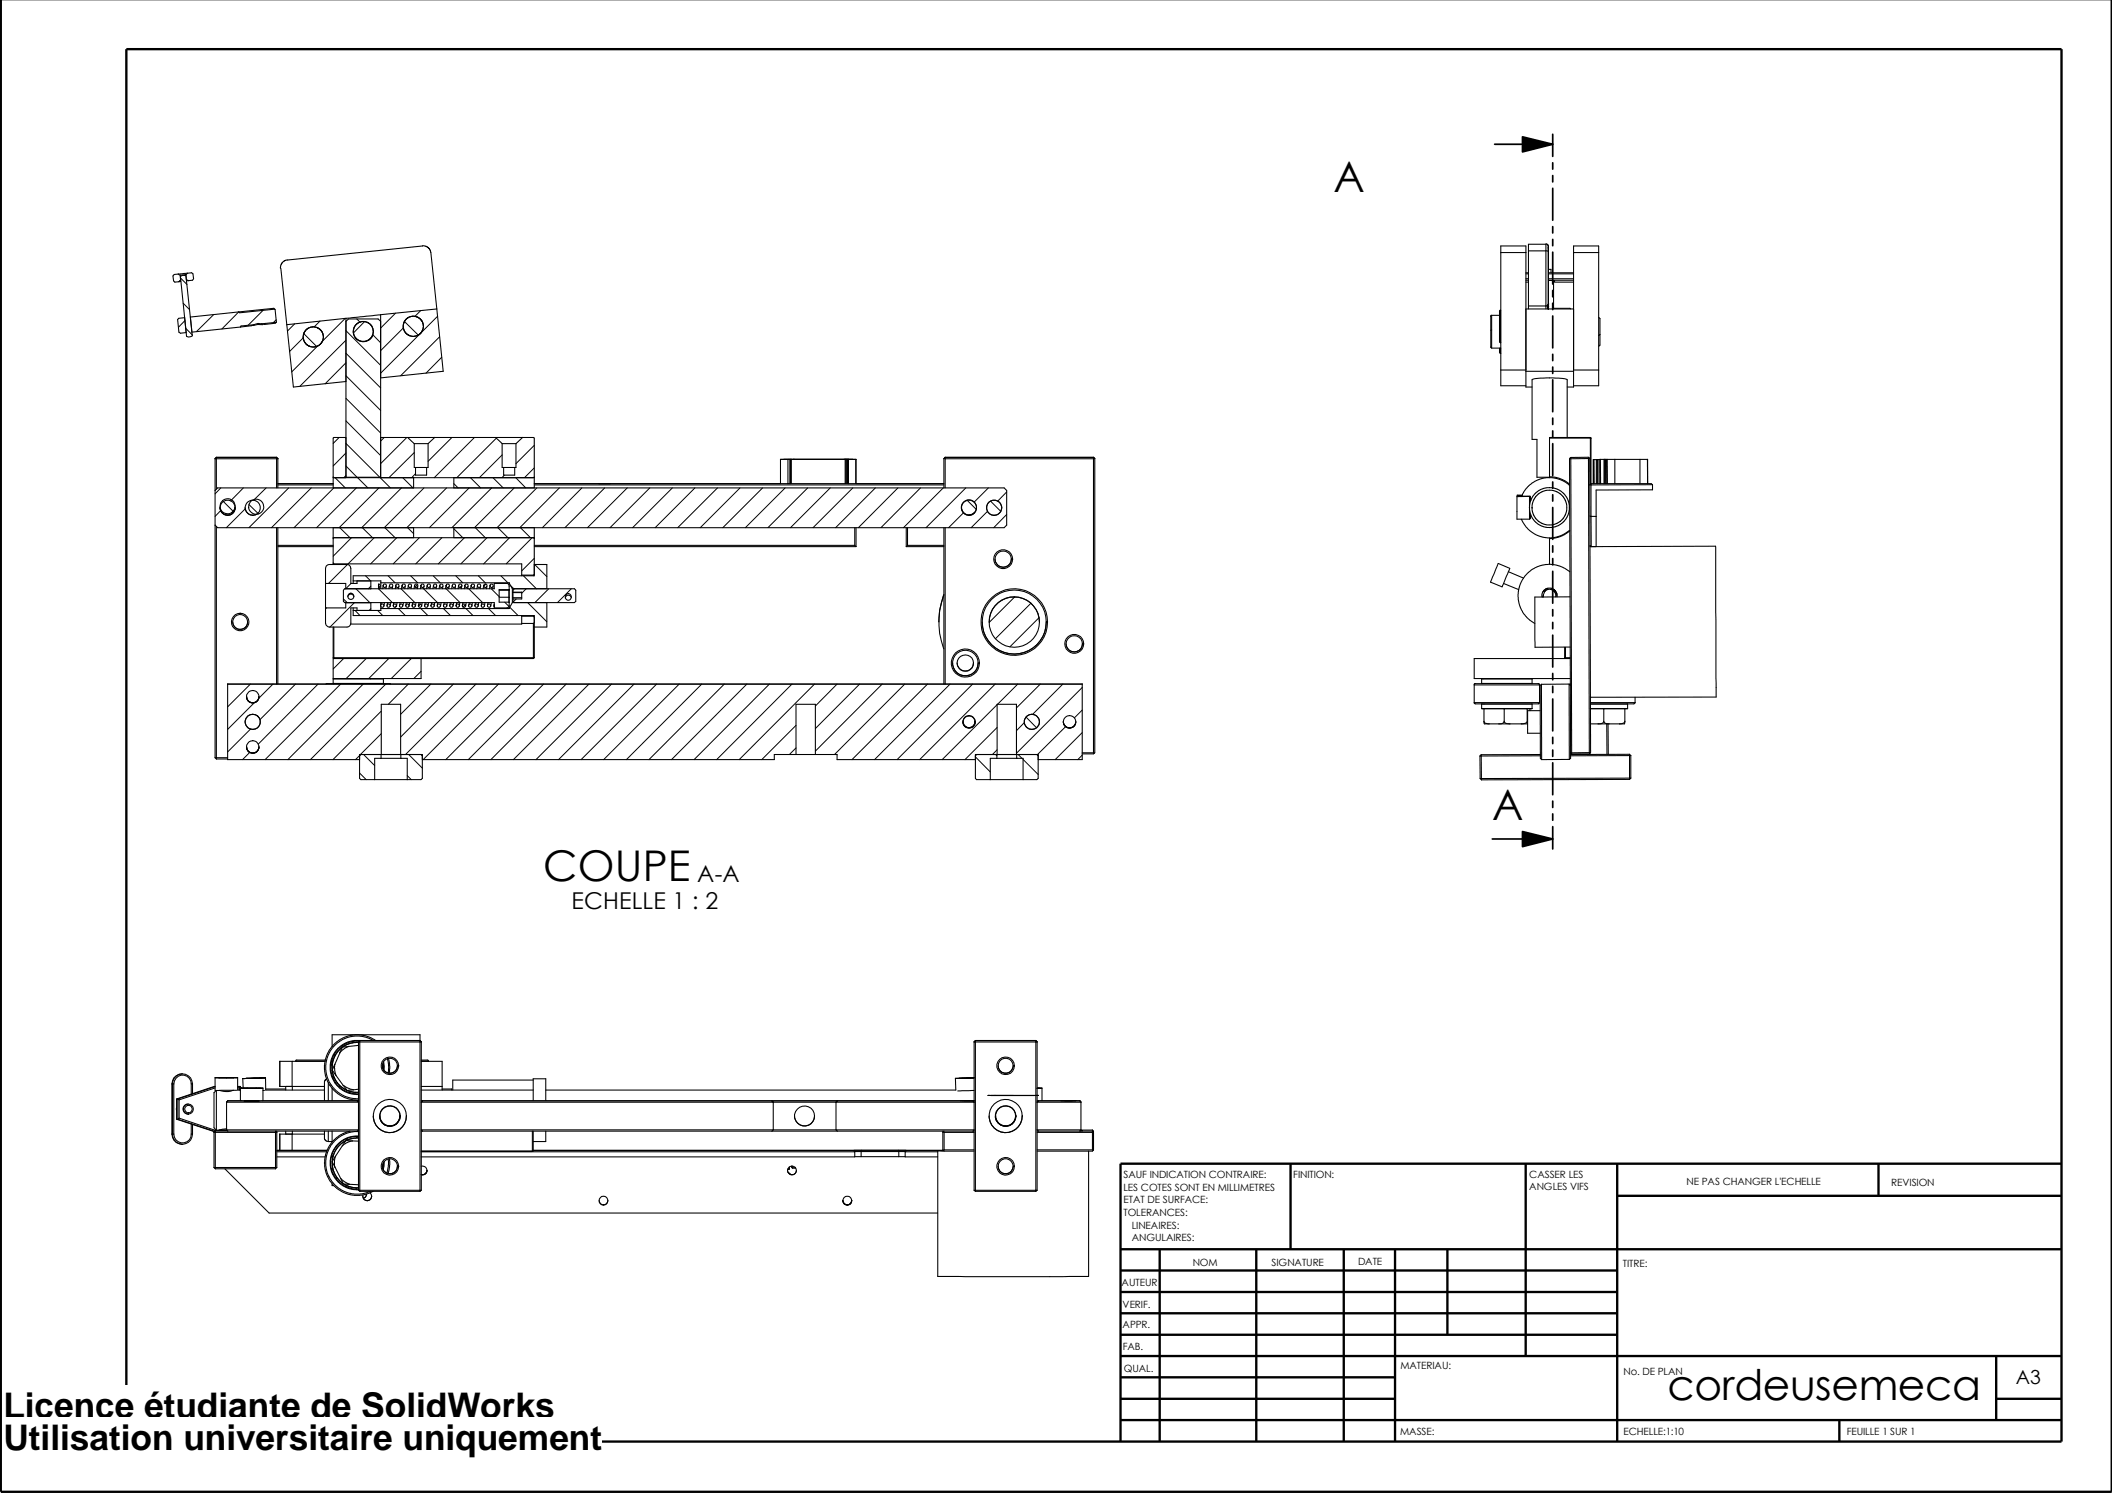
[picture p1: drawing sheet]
<svg xmlns="http://www.w3.org/2000/svg" width="420mm" height="297mm" viewBox="0 0 420 297" stroke-linecap="round" stroke-linejoin="round" font-family="sans-serif">
<g fill="none" stroke="#000" stroke-width=".47">
<path d="M.2 -.1v296.9h419.9v-296.9M25.1 9.8h385v277h-385zM256.7 231.5v17M303.5 231.5v38.3M321.7 237.9h88.4M321.7 231.5v55.3M373.7 231.5v6.4M410.1 231.5h-187.2v55.3M222.9 252.8h98.8M222.9 257h98.8M222.9 248.5h187.2M230.7 248.5v38.3"/>
<path d="M249.9 248.5v38.3M267.3 248.5v38.3M277.5 248.5v38.3M287.9 248.5v17.1M222.9 261.3h98.8M222.9 265.6h98.8M222.9 278.3h54.6M222.9 269.8h187.2M222.9 274h54.6M397.1 269.8v12.7M397.1 278.3h13M222.9 282.5h187.2"/>
<path d="M365.9 282.5v4.3"/>
</g>
<g fill="none" stroke="#000" stroke-width=".21">
<path d="M35.5 54.5l.3 .2M35.5 54.5l-.8 .1-.3 .3 .1 1 .3 .2 .8-.1M35.8 54.7l.1 1.1-.3 .2M35.9 55a1 1 0 0 1 1.1-.1l1.3 11.9a1.1 1.1 0 0 1-1.2 .1zM36 56h-.4M37 54.6l-1.2 .1M37 54.6l.1 1 .4 .2M37.3 54.4l-.3 .2M37.3 54.4l-1.8 .1M37.3 54.4l.8-.1 .3 .2 .1 1-.2 .3h-.8M37.5 55.8l-.4 .1M55.8 53.4v-.5l.3-.6 .9-.6 27.1-2.8 .6 .1 .7 .5 .3 .5 1.2 11.5"/>
<path d="M55.9 53.4l2.5 23.6 10.4-1.1M298.6 50.2v-1.3h5v28.1h1.2M298.6 50.2v26.6h5M298.6 50.2h5M303.6 55.8h.5M303.6 55.5h.5M303.6 54.5h.5M303.6 54.3h.5M303.6 56.1h.5M304.1 49.9v-1.3h3.4v1.3M304.1 49.9v11.6M304.1 49.9h3.4"/>
<path d="M307.5 48.5l.5 .3M307.5 49.9l.5 .1M307.5 49.9v11.6M308 50v-.7v.7M308 50v10.6M308 49.1v11.7v-.3M308 50h.1M308 49.1v-.2v.4M308 49.1h.1M308 55.8l1.3 .1-.2 .1M308 55.8h5M308 55.5h5"/>
<path d="M308 54.5h5M308 54.3h5M308 53.6h.6v.7M309.1 55.8v5.5M309.1 56.1h3.9M313 50.2v-1.3h5v27.9h-5M313 50.2v26.8h-1.2M313 50.2h5M35.5 63.3l1.2-.1 .3 3-1.1 .1-.3-.2-.3-2.5zM47.5 62.1l-9.6 1 .3 3 9.6-1M50.6 64.6l-2.6 .3-.2 .2M50.6 64.6l-.6 .2-2.2 .3"/>
<path d="M52 64.4l-.7-.1-.7 .3M52.3 64.6h-1l-1 .2M54.6 61.5l.3 2.6M54.6 61.5l-6.9 .7-.2-.1M54.6 61.5l-.1-.2-7 .8M54.9 64.1l-2.9 .3M54.9 64.1l-.1 .2-2.2 .3-.6-.2M60.4 67.2l.2 .9 .5 .5 .5 .3 .9 .1 .9-.3 .5-.4 .3-.5 .1-1-.3-.8-.4-.6-.5-.2-1-.2-.9 .3-.5 .5-.3 .8v.7M68.8 63.3l-11.7 1.3M68.8 63.3v31.7M68.8 63.9l.5-.4h5.9l.5 .4M70.3 66.2l.3 .9 .4 .5 .5 .3 1 .1 .9-.3 .5-.5 .3-.5 .1-.9-.3-.9-.5-.5-.5-.3-.9-.1-.9 .3-.5 .4-.4 .8v.7"/>
<path d="M75.7 62.6l-6.9 .7M75.7 62.6v32.4M80.3 65.1l.2 .9 .5 .5 .5 .3 .9 .1 .9-.3 .5-.4 .3-.5 .1-1-.3-.9-.4-.5-.5-.3-1-.1-.9 .3-.5 .5-.3 .8v.7M86.9 61.5l1.3 12.4-12.5 1.3M86.9 61.5l-11.2 1.1M296.6 62.9v6.2l.1 .1M296.7 62.7l-.2 .2M296.7 62.7v6.6h1.9M296.7 62.7h1.6M298.3 61.9v6.2l.2 .1M298.3 69.3v.9l.2 .1M298.5 61.7l-.1 .2"/>
<path d="M298.5 61.7v6.5M298.5 69.3v1M298.5 61.7h.1M298.5 68.2h.1M298.5 70.3h.1M298.6 73.6h5M303.6 73.9h9.4M303.6 61.5h9.4M308 60.6l-.4 .3h-3.5M308 60.6v.1M308 60.4v.3M308 60.5v.2"/>
<path d="M308 60.5v.4v-.3v.1M308 60.6v.3M308 60.7v.3zM308 60.7v.3M308 60.7v.5v-.2M308 60.8v.3zM308 60.9v.3zM308 61v.3M308 61.1v.3zM308 61v.5v-.3M308 61.2v.3M308 60.4h.1"/>
<path d="M308 60.5h.1M308 60.7h.1M308 61h.1M308 61.2h.1M308 61.4h.1M309.1 61.3l-.2 .2M309.1 61.3h3.2l.2 .2M313 73.6h5M318 63.1l.3 .3v5.3l-.3 .2M318.3 66.5l-.3 .3M42.8 97.6l.5-.5h156.5l.5 .5v6.9l-.5 .5h-156.5l-.5-.5M43 91l-.2 .2v59.5"/>
<path d="M43 91v6.3M43 91h12l.3 .3h-12.5zM43 91h12M55 91v6.1M55 91l.3 .2v5.9M55.3 96.2h11M55.3 96.5h11M66.3 95h40M66.3 94.9l.1 .1M68.7 87l.1 .2M68.8 95h6.9M68.8 87h-2.4l-.1 .2v9.9"/>
<path d="M75.7 87h30.4l.2 .2v9.9M75.9 87l-.2 .2M81.1 87l1.3 1.3M82.3 95v2.1M82.4 88.3v4.7h2.8v-4.7M82.4 88.3h2.8M82.7 93v1.5h2.2v-1.5M86.5 87l-1.3 1.3M90.3 95v2.1M98.6 87l1.3 1.3M99.9 88.3v4.7h2.7v-4.7M99.9 88.3h2.7"/>
<path d="M100.2 93v1.5h2.2v-1.5M104 87l-1.4 1.3M106.3 96.2h81.5M106.3 96.5h81.5M106.3 94.9l-.2 .1M121.4 96.2h-2.2h2.2M155.3 96.2v-4.8h15v4.8M155.9 91.4h1.7h-1.7M156.7 91.4v4.8M157.1 91.4v4.8M157.3 91.4v4.8M157.4 91.4v4.8"/>
<path d="M167.9 91.4h1.8h-1.8M168.1 91.4v4.8M168.3 91.4v4.8M168.4 91.4v4.8M168.6 91.4v4.8M168.8 91.4v4.8M170.3 91.4v4.8M187.9 91.1l.1 .2M188 91l-.2 .2v5.9M188 91.3h29.5M188 91h29.5M188 91l-.2 .3"/>
<path d="M188 91h.1M188 91.3v5.8M217.5 91h-29.5M217.5 91.3v58.5M217.5 91l.3 .3M217.7 91.1l-.2 .2M217.8 91.2v58.6l-.1 .1M301.8 98.8h2.5v4.5h-2.5zM301.9 98.7v.1M301.9 98.7h2.5M302.8 98.6h-.9v.1M302.8 98.5h-1v.3"/>
<path d="M304.3 99.5h.3M304.4 99.4v-.7l-.1 .8M304.6 99.4l-.2 .1M308.3 94.9h.9l1 .3 1.2 .5 .8 .7M308.3 87.2h8.2M311.8 87v-11.4a14.3 14.3 0 0 0-5.8-.3l-1.2 .3v11.8h1v7.6h2.5M312.2 96.6l-1.3-1-1.3-.4-.7-.2-2 .2-1.6 .6-1.1 .8-1.1 1.3-.4 .9M312.4 91.1l.1 .2M312.5 91.3l.2 58.5M316 91.2l-3.5 .1M316 91.2l.2 58.5M316.1 91.1l-.1 .1"/>
<path d="M316.3 96.5l.2-.3h12l.2 .2zM316.4 87l.1 .2M316.4 87v9.4M316.4 87h-8.1v8M316.5 87.2v15.5M317.1 91.4v4.8M317.6 91.4v4.8M317.7 91.4v4.8M317.9 91.4v4.8M318.3 96.2v-4.8h9.4l.1 4.8M318.3 91.4h-1.3v4.8M318.4 91.4v4.8"/>
<path d="M319.1 91.4v4.8M319.3 91.4v4.8M319.4 91.4v4.8M319.6 91.4v4.8M319.7 91.4l.1 4.8M321.3 91.4v4.8M326.3 91.4v4.8M328.7 96.4v1.1h-11.2v11.3h-.9M43 104.7v46.3M43.8 101a1.5 1.5 0 0 0 1.5 1.5 1.5 1.5 0 0 0 1.5-1.5 1.5 1.5 0 0 1-1.5 1.5 1.5 1.5 0 0 1-1.5-1.5zM46.8 101l-.2 .4-.5 .6M48.8 101a1.5 1.5 0 0 0 2.2 1.3"/>
<path d="M55 105v31.1M55.3 108.8h11M55.3 108.5h11M55.3 105v31.1M64.8 116.1h4v1M66.3 105v7.3M66.3 107h40M66.3 112l.1 .2M66.4 112.2h37.4v2.4M66.4 107l-.1 .1M66.4 112.2v.1M68.6 117.1h29.7v-1h2.6l.3 .1 .1 .4v4l-.5 .3h-2.5v-1h-29.7l-.3-.3v-2.2z"/>
<path d="M68.8 119.9v1h-4M69.2 118.7a.6 .6 0 0 1 .6-.5 .6 .6 0 0 1 .6 .5M70.3 115.6h5.5v1.5M71 115.6v.5h-1.2v-3.1a.73 .73 0 0 0-.8-.7h-3.5a.78 .78 0 0 0-.7 .8v11.2l.6 .5h3.6a.78 .78 0 0 0 .8-.8v-3.1h1.2v.6M73.8 115.6v1.5M73.8 119.9v1.6M75.3 116.9a.34 .34 0 0 0 .3-.4 .34 .34 0 0 0-.3-.3v.9M75.6 116.7l-.1 .4M75.8 116h25.5v.4M75.8 119.9v.4M75.8 119.9v.5M76.2 116.5l-.1 .6"/>
<path d="M76.5 119.9l-.1 .7M76.9 116.7l-.1 .4M77.1 119.9l-.1 .5M77.5 116.5l-.1 .6M77.8 119.9l-.2 .7M78.1 116.7l-.1 .4M78.3 119.9v.5M78.8 116.5l-.2 .6M79 119.9l-.1 .7M79.4 116.7l-.1 .4M79.6 119.9l-.1 .5M80 116.5l-.1 .6"/>
<path d="M80.3 119.9l-.2 .7M80.6 116.7l-.1 .4M80.8 119.9v.5M81.3 116.5l-.2 .6M81.5 119.9l-.1 .7M81.9 116.7l-.1 .4M82.1 119.9l-.1 .5M82.3 105v2M82.5 116.5l-.1 .6M82.8 119.9l-.2 .7M83.1 116.7l-.1 .4M83.3 119.9v.5"/>
<path d="M83.8 116.5l-.2 .6M84 119.9l-.1 .7M84.4 116.7l-.1 .4M84.6 119.9l-.1 .5M85 116.5l-.1 .6M85.2 119.9l-.1 .7M85.6 116.7l-.1 .4M85.8 119.9v.5M86.3 116.5l-.2 .6M86.5 119.9l-.2 .7M86.9 116.7l-.1 .4M87.1 119.9l-.1 .5"/>
<path d="M87.5 116.5l-.1 .6M87.7 119.9l-.1 .7M88.1 116.7l-.1 .4M88.3 119.9v.5M88.8 116.5l-.2 .6M89 119.9l-.2 .7M89.4 116.7l-.1 .4M89.6 119.9l-.1 .5M90 116.5l-.1 .6M90.2 119.9l-.1 .7M90.3 105v2M90.6 116.7l-.1 .4"/>
<path d="M90.8 119.9v.5M91.3 116.5l-.2 .6M91.5 119.9l-.2 .7M91.9 116.7l-.1 .4M92.1 119.9l-.1 .5M92.5 116.5l-.1 .6M92.7 119.9l-.1 .7M93.1 116.7l-.1 .4M93.3 119.9l-.1 .5M93.8 116.5l-.2 .6M94 119.9l-.2 .7M94.3 116.7v.4"/>
<path d="M94.6 119.9l-.1 .5M95 116.5l-.1 .6M95.2 119.9l-.1 .7M95.6 116.7l-.1 .4M95.8 119.9l-.1 .5M96.3 116.5l-.2 .6M96.5 119.9l-.2 .7M96.8 116.7v.4M97.1 119.9l-.1 .5M97.5 116.5l-.1 .6M97.7 119.9l-.1 .7M98.1 116.7l-.1 .4"/>
<path d="M99.3 118.8l2 .1M101.2 117.3h-1.9v2.5h1.9M101.2 119.8l.1 .1M101.2 117.3v2.5M101.3 117.3h-.1M101.3 117.3l-2 .1M101.3 116l.6 1.1M101.9 119.9l-.6 1.1M101.9 117.1h12.4l.2 .3v2.2l-.2 .3h-12.4M101.9 117.1v2.8M102.1 117.8h1.7v1.4h-1.7M102.1 118.9h1.7"/>
<path d="M102.1 117.9h1.7M102.3 117.1l-.2 .3v2.2l.2 .3M103.8 114.4h2.3M106.1 107l.2 .1M106.1 114.4v.2M106.3 108.8h64M106.3 112.3h2.5v4.8M106.3 105v9.6h-36v1.5M106.3 114.3l-.2 .1M106.3 108.5h63.7M108.8 119.9v4.9h-2.5M112.5 118.9a.61 .61 0 0 1 .6-.5 .61 .61 0 0 1 .6 .5"/>
<path d="M170 105v3.5M170 108.5l.3 .3M170.3 105v3.8M180.3 108.8h7.5M180.3 105v3.8M180.5 108.5h7.3M180.5 105v3.5M180.5 108.5l-.2 .3M187.8 118.4a15.1 15.1 0 0 0 0 10.7M187.8 118.3a14.6 14.6 0 0 0-1 5.4M187.8 105v31.1M188 105v31.1"/>
<path d="M191.3 101.3a1.44 1.44 0 0 0 1 1.1 1.44 1.44 0 0 0 1.5-.3M193.9 102l-1 .4M197.9 111.3a1.63 1.63 0 0 0 1.7 1.6 1.63 1.63 0 0 0 1.6-1.6M298.1 112.1l2.2 1-1.5 3.7-2.3-1zM299.1 116.1l3 1.2M300.1 113.7l3 1.3M302.7 103.3l.9 1.6 .7 .7 1.1 .7 1.5 .6 .9 .1 1.7-.1 1.3-.4 1.5-1M304.3 101l.1 1.2 .8 1.3 .7 .7 .8 .5 1.5 .3 1.2-.2 1.4-.7 .7-.8 .4-.8 .3-1.5-.1-1.2-.8-1.4-.7-.7-.9-.4-1.4-.3-1.8 .4-1.3 1-.7 1.1-.2 1.5M304.3 103.2h.1M304.3 102.5h.3M304.4 102.5v.7v-.7M307 118.4l-.1 .4"/>
<path d="M307 118.4v.4M307.2 117.7l.7-.4h.9l.6 .6 .1 .8M307.5 117.2l-.5 1.2M307.5 117.2l.4-.2 .8 .1 .7 .5 .3 .6M307.5 117.2l-.6 .7-.1 .9M308.3 107v5.3M309.5 118.7l.2-.5v.5M309.5 118.7h.1M312.3 113.7l-1-.6-1.2-.5-1.1-.3h-1.5l-1.3 .3-1.2 .6-1.6 1.4-.8 1.3-.5 1.3-.1 1.5 .2 1.3 .3 1 .6 1.1 1.2 1.3 1 .6M312.3 105.7l-1.1 .7-1.2 .5-1.7 .2M312.3 118.7l-7 .1v8.5l.1 1.5 7-.1M316.3 102.7h.2"/>
<path d="M316.3 108.8l25-.1 .1 27.2v2.8h-25M316.3 108.5l.3 .3M316.4 108.6v.2M316.5 108.7v.1M316.5 102.7h1M316.5 102.7l.1 6.1M46.3 123.7a1.48 1.48 0 0 0 1.5 1.5 1.48 1.48 0 0 0 1.5-1.5M49.1 138.6a1.23 1.23 0 0 0 1.2 1.2 1.23 1.23 0 0 0 1.2-1.2M64.8 136.1h12.9M66.3 135.1h10M66.3 136h10M66.3 130.9h40"/>
<path d="M66.3 124.8v6.1M66.3 135.1v.9M66.3 136h.1M66.3 135v.1M66.4 124.8v6.2l-.1-.1M70.3 120.9v1.6h36v8.4M75.8 120.7v.8h-5.5M75.8 121.1h25.5M76.2 135l.1 .1M76.3 135.1v.9M76.3 136h-.1M83.8 131v4h-17.5v-4h39.8"/>
<path d="M98.3 120.3v.4M101.3 120.6v.5M103.8 122.5v1.7h-34M103.8 122.6h2.3M103.8 124h2.3M106.1 122.6l.2 .2M106.1 122.5v.1M106.1 124v7M106.3 123.9l-.2 .1M106.3 130.9l-.2 .1M189.5 131.9a2.54 2.54 0 0 0 2.6 2.6 2.54 2.54 0 0 0 2.5-2.6M190.4 131.9a1.63 1.63 0 0 0 1.6 1.6 1.63 1.63 0 0 0 1.7-1.6"/>
<path d="M195.4 123.7a6.4 6.4 0 0 0 6.4 6.4 6.4 6.4 0 0 0 6.3-6.4M196.8 123.8a5 5 0 0 1 5-5.1 5 5 0 0 1 5 5.1M212.1 128.1a1.63 1.63 0 0 0 1.6 1.6 1.63 1.63 0 0 0 1.6-1.6M215.3 136.1v15h-8.8M215.3 136.1h-170v15h26.2M293.3 136.3l.1-.3h12.7l.2 .3M293.3 139.8l.2 .2h12.5l.3-.2M293.3 136.3v3.5M293.3 136.3h13M293.3 139.8h13M294.8 135.1v.9M294.8 136h.1"/>
<path d="M294.8 135.1h10M294.8 136h10M294.8 135v.1M304.7 135l.1 .1M304.8 135.1v.9M304.8 136h-.1M306.3 136.3v3.5M306.7 136.1v15M306.7 136.1l-.3 .3v14.5l.3 .2M311.3 130.9h1.1M311.3 128.8v2.1M311.4 128.8v2.2l-.1-.1"/>
<path d="M312.2 136.1v15M312.2 136.1l.2 .3M312.2 136.1h-5.5M312.3 136.3h.1M312.4 136.1l-.1 .1M312.4 131h-19.1v4h19.1M316.4 139.8h8.9M325.3 139.8l-.3 .2h-8.6M325.3 138.7v1.1M42.8 150.7h2.5M42.8 150.7l.2 .3M43 151h2.3"/>
<path d="M49.1 148.6a1.23 1.23 0 0 0 1.2 1.2 1.23 1.23 0 0 0 1.2-1.2M71.5 150.1h12.5v4.8l-.2 .2h-12l-.3-.2zM71.8 150.1l-.3 .3M74.5 155.1v-4.2h6.5v4.2M75.8 150.1v.8M75.8 150.1v-10h3.9v10.8M83.8 150.1l.2 .3-.2-.3M84 151.1h70v-1h12.5v1h27.5M158.4 150.1v-10h3.8v10M191.5 143.6a1.23 1.23 0 0 0 1.3 1.2 1.23 1.23 0 0 0 1.2-1.2M191.6 143.6a1.19 1.19 0 0 0 1.2 1.2 1.19 1.19 0 0 0 1.2-1.2M194 150.1h12.5v4.8l-.2 .2h-12l-.3-.2z"/>
<path d="M194.2 150.1l-.2 .3 .3-.3M197 155.1v-4.2h6.5v4.2M202.2 150.1v-10h-3.8l-.1 10.8M202.3 150.1v.8M206.3 150.1l.2 .3M211.5 143.6a1.25 1.25 0 0 0 1.3 1.2 1.25 1.25 0 0 0 1.2-1.2 1.25 1.25 0 0 1-1.2 1.2 1.25 1.25 0 0 1-1.3-1.2zM211.6 144.1a1.26 1.26 0 0 0 1.2 .7 1.26 1.26 0 0 0 1.1-.7M215.3 149.8h2.2M217.5 149.8l.2 .1M217.7 149.9l-.2 .1h-2.2M294.4 150.4h.3M294.4 150.4l.1 4.5"/>
<path d="M294.5 154.9l.2 .3M294.7 150.2v.2M294.7 150.4v4.8M294.7 150.2l-.3 .2M294.8 140.1v.9M294.8 141h10M294.8 140.1h10M294.8 140v.1M295.2 143.5l.1 .3 .9 .2M295.2 143.5l.1 .5h8.6M295.2 141v2.5M299.2 143.5v.3l-.4 .2h-.6"/>
<path d="M299.2 143.5v.1a1.06 1.06 0 0 0 1.2 .4M299.2 141v2.5M303.8 141v2.5l-.2 .3-1 .2M304.4 141v.4M304.7 140l.1 .1M304.8 140.1v.9M306.4 141.4h-2.5v4.5h2.5M306.4 150.1l-11.7 .1M306.4 150.4h-11.7M312.2 151.1h-5.5M312.5 149.8l-.3-58.5 .3-.3h3.5l.3 .2 .1 58.5-.2 .3h-3.5M312.5 149.8l.2 .2"/>
<path d="M312.5 149.8v1.1l-.3 .2M312.7 150v.1M312.7 149.8l-.2 .1M316.2 149.7l-3.5 .1M316.2 149.7l.1 .2M316.4 140.1h7.4M316.4 141h7.4M319.1 143.5l-.3 .3-.9 .2M319.1 143.5l.2 .3 .8 .2M319.1 141v2.5M319.6 144l.1 6.1M319.9 144v6.1"/>
<path d="M323.2 143.5l-.1 .3-.9 .2M323.2 143.5v.5h-6.8M323.2 141v2.5M323.7 140l.1 .1M323.8 140.1v.9M323.8 141h-7.4M324.2 150.1v5M324.2 150.1h-11.7M324.2 150.1l.2 .2M324.2 155.1l-29.5 .1M324.4 154.8l-29.9 .1M324.4 154.8l-.2 .3"/>
<path d="M324.4 150.3l-11.9 .1M324.4 150.3v4.5M34.2 215.6h.4M34.2 215.6v10M34.6 215.6a1.74 1.74 0 0 1 1.7-1.7 1.74 1.74 0 0 1 1.7 1.7M34.6 215.6v10M35.1 218.7v4M35.1 218.7h.3M35.4 218.7v4M35.4 218.7l.2 .1M35.6 218.8v3.7M36.3 213.7a2.03 2.03 0 0 0-2.1 1.9"/>
<path d="M37.5 219.7a1 1 0 0 0-1.1 1 1 1 0 0 0 1.1 1M38 215.6h.3M38 215.6v2.1M38.3 215.6a1.99 1.99 0 0 0-2-1.9 1.99 1.99 0 0 0-2 1.9v10a1.99 1.99 0 0 0 2 2.1 1.99 1.99 0 0 0 2-2.1M38.3 215.6v2M42.6 217.4l.4-.4v7.9l-.4-.5zM42.8 214.4v2.5h4.3M42.8 216.2l-7.7 2.5M42.8 216.2l-7.4 2.5M42.8 216.5l-7.2 2.3M43.5 214.4h3.1M43.7 216.9a3.8 3.8 0 0 0 2.8 0"/>
<path d="M45.3 219h7M45.3 219l-.2 .3h26.2l-.2-.3M45.3 219h26M45.3 219l-.2 .2v5.6M45.3 219h.1M47.3 214.4h-4.5h4.5M47.3 214.4v2.5h.5M47.3 216.2h.5M47.3 216.4h.3M47.6 216.7h.2M47.6 216.4v.5M47.8 216.5h4.5z"/>
<path d="M47.8 216.2v2.8M47.8 216.2l-.2 .2M48.3 214.6l4.5-.1zM48.3 214.6l.1 1.9M48.3 216.5h3.5M48.6 219h3h-3M50.5 214.5h.1M52.1 214.5h-3M52.3 216.5v2.5M52.3 219h19M52.3 217h.3M52.8 214.5l.1 2.4h11.6"/>
<path d="M52.9 216.7h3.9M56.8 216.2v.7M58.1 211.2v5M58.2 216.2v.7M64.7 211.1l-5.8 .1M64.7 211.2h-9v5h8.8M64.7 210.9h-5.8l-.1 .2M65 214.7l-.5 .4v3.9M65.3 215.4v3.6M65.7 216l.9 1.1 1.5 1 1.4 .6 1.8 .2M65.9 215.9l1 1.1 1.1 .8 1.8 .7 1.5 .1M66.1 210.8v1l-.3 .2"/>
<path d="M66.1 211.7l-.2 .1M66.1 208.2v-2.3h17.5v31.1M66.1 216.5v2.5M66.2 213.1l.2 1 .6 1.1 .8 1 1 .6M66.2 214.3l.3 .1M66.5 209.8l.1 .2M66.6 215.4l1 1.1 .9 .6 1.2 .5 1.6 .2M66.6 211.8v1.2l.2 .9M66.6 211.8l-.5 1.1 2.2 3M66.7 215.3l1.2 1.3 .9 .5 1.1 .4 1.4 .1M67.6 215.9l-.1 .3M68 208.5l-.7 .7-.7 1-.4 1.1-.1 1.3"/>
<path d="M68.1 208l.3 .2M68.3 215.9l.7 1.1 1.3-.2M68.3 215.9l.9 .6 1.1 .3M69.3 217l1.1 .3h.9M69.4 208.2l-1.3 .1-1.5 3.5M69.4 208.2l-.8 .3-1 1M69.8 217.2l-.3 .2M70.3 207.2l-.2 .3M71.3 207.4l-1.4 .1-1.6 .7M71.3 207.4l-1.7 .2-1.8 .9-.8 .9-.5 .8-.3 1-.2 .9 .2 1.4 .3 1.1 .7 1 .6 .6 .7 .5 1.1 .5 1.7 .2M71.3 208l-1.9 .2M71.3 216.7l-1 .1"/>
<path d="M71.3 207.3l.3-.2h12l.2 .2zM71.4 207.1l-1.4 .1-1.4 .5-1.4 1.1-.8 1.1-.5 1.4-.1 1.6 .4 1.6 .5 .8M71.6 207l-1.6 .1-1.7 .6-1.1 .9-.9 1.2-.6 1.7v1.4l.3 1.4 .6 1.1M71.6 207v30M71.6 207h12l.2 .3v29.5M71.6 207l-.3 .3v29.5M74.2 207l-.7-.4-1.1-.4h-2.3l-2 .6-1.7 1.4-1.1 1.7-.5 2 .2 2 .3 1 .6 1M74.7 207l-.9-.5-1.2-.5-2-.1-2 .4-.9 .5-1 .7-1.3 1.5-.5 1.1-.3 1.4-.1 1.3 .2 1.1 .4 1.2 .6 .9M76.1 212a1.5 1.5 0 0 0 1.5 1.5 1.5 1.5 0 0 0 1.5-1.5M76.2 212.7l.1 .1M76.2 211.4l.1 1.4M76.3 211.2l.1 1.8"/>
<path d="M77.1 210.6l.2 1.6-.1 1.3M77.3 210.6l.2 1.5-.1 1.4M83.8 210.9h1.3l.1 .2M83.8 219h110h-2.7M83.8 216.9h22.3M83.8 211.1h1.4M83.8 216.2h4.2M83.8 211.2h4.2v5.7M83.8 219h110M84.1 219l-.3 .3h110l-.2-.3M85.2 211.1v.1M88 216.7h1.9v.2"/>
<path d="M106.1 219v-4.4h2.5v4.4M106.1 214.9h-16v2M153.6 219l.2 .3v5.5l-.2 .2M166.6 219l-.3 .3v5.5l.3 .2M190.1 214.5v2.4h-81.5M190.8 214.5h.1M192.4 214.5h-1.6M193.8 217h-3.3M193.8 214.5h-3.7l3.7-.1-3 .1M194 207h12.1M194 207v30M194 207l-.2 .3v29.5"/>
<path d="M198.6 212a1.5 1.5 0 0 0 1.5 1.5 1.5 1.5 0 0 0 1.5-1.5M206.1 207l.2 .3h-12.5l.2-.2h12.1M206.1 207v30M206.3 207.3v29.5M206.7 216.5h-.4h1h-1M207.3 219h-1h8.5M207.3 216.5v2.5M207.3 219h7.5M211.1 219h3zM214.8 219l.2 .3h-8.7l.3-.3M215 219.2v5.6M34.2 225.6a2.03 2.03 0 0 0 2.1 2.1"/>
<path d="M34.2 225.6h.4M34.6 225.6a1.74 1.74 0 0 0 1.7 1.8 1.74 1.74 0 0 0 1.7-1.8M35.1 220.3v.7M35.1 222.7l7.5 2.4M35.1 222.7h.3M35.4 222.7l7.2 2.3M35.6 222.5l-.2 .2M35.6 222.5l7.2 2.4M38 225.6h.3M38 223.6v2M38.3 223.7v1.9M42.6 232.3h12.5"/>
<path d="M42.6 232.3l.2 .2M42.8 224.8l2.4 .1M42.8 224.8l-.2 .3v7.2M42.8 224.8v7.7M42.8 232.5h12M44.7 232.5l8.8 8.8h133.1M45.1 224.6l-1.6 .3M45.1 224.8h26.2l-.2 .2M45.1 224.8l.2 .2M55 225l.1 7.3M55.1 229.2h9.9M55.1 228.9h10"/>
<path d="M55.1 230.2h9.6M55.1 232.3l-.3 .2M56.8 225v.6M58.1 225.6v3.3M58.2 225v.6M64.5 225l.1 1.7 .3 .3 .4 .1M64.5 225.6h-8.8v3.3M65.2 234.1l.5 .9 1 1.2 1.5 1 1.1 .4 1.2 .2h1.5l1.1-.3 1.1-.5M65.3 227.1h.8M65.3 225v2.1M65.4 234l.8 1.2 .6 .8 1.1 .8 1.2 .5 1 .2 1.5 .1 2.1-.6M65.9 232.5l.3 .1"/>
<path d="M66.1 235.5v.4h.3M66.1 225v2.2M66.1 229.8v.3M66.1 232.5v.5M66.1 231.3v.7l.4 1.5 .8 1.2 .8 .7M66.2 233.6l.4 .8 .7 .8 1 .8 1.2 .5 1.8 .2M66.2 230l-.3 .2M66.3 233.6l.7 1.1 1.2 1.1 1.5 .6 1.6 .2M66.7 232.2l1.1 2.2M66.7 230l-.2 .8 .1 1.4M66.7 230l-.6 1.1 .6 1.1M67 234.3l-.1 .3"/>
<path d="M67 228l.1 .3M67.8 234.4l.5 1.1 3 .2M67.8 234.4l.7 .7 1 .5M68.1 228l-1.4 2M68.6 235.7l1.4 .5 1.3 .1M68.7 227l-.9 .5-.8 1-.6 1.2-.3 1.1M68.9 226.6l.2 .2M69 235.9l-.3 .2M69.6 225l-1.3 .5-1.4 .9-1.1 1.2-.7 1.2-.4 1.3-.2 1.4 .2 1.2 .5 1.4M70.1 227l-.7 .2-1.3 .8M70.1 227l-1.3-.1-.7 1.1M70.1 227h1.2"/>
<path d="M70.8 236.3l.2 .3M71.1 226.1l-.2 .3M71.3 226l-1.5 .1-1.5 .6-.8 .7-.9 1-.5 .9-.4 1.5 .1 1.6 .4 1.2M71.3 225.1l-1.8 .2-1.6 .6-1 .8-1.1 1.3-.7 1.3-.3 1.5 .1 1.7 .5 1.5M71.3 226.4h-1l-1.2 .4-.8 .4-.8 .7-1 1.5-.3 1.1-.1 1.1 .4 1.7 .4 .8 .8 .9 .7 .6 1 .5 1.9 .2M71.3 226.1h-1l-1.6 .6-1 .6-1.2 1.3-.5 1.3-.2 1.1v1.2l.5 1.4M71.3 226.4l-1.2 .1-1.1 .4M71.3 236.8h12.5M71.3 236.8l.3 .2M71.3 225h-28.5l-.2 .3h12.5l-.3-.3v7.5M71.6 237h12M72.2 238a.89 .89 0 0 0 .9 .9 .89 .89 0 0 0 .8-.9"/>
<path d="M72.9 237.6a.84 .84 0 0 1-.6 .8l.4-.2 .2-.6M73.6 237.4a.86 .86 0 0 1-.3 1.4 .86 .86 0 0 1-1.1-1M74.2 222a3.3 3.3 0 0 0 3.3 3.3 3.3 3.3 0 0 0 3.3-3.3M75.5 222a2.05 2.05 0 0 0 2.1 2.1 2.05 2.05 0 0 0 2-2.1M75.6 222a2.01 2.01 0 0 0 2 2 2.01 2.01 0 0 0 2-2M76.1 232a1.5 1.5 0 0 0 1.5 1.5 1.5 1.5 0 0 0 1.5-1.5M76.3 231.2l-.1 1.4M76.4 231.1l-.2 1.6M77.2 230.6v1.6l-.2 1.2M77.5 230.5v1.7l-.3 1.3M83.8 233.7a.91 .91 0 0 0 1.2-.8 .87 .87 0 0 1-1.2 .8zM83.8 232a.87 .87 0 0 1 1.2 .9 .87 .87 0 0 1-1.2 .8"/>
<path d="M83.8 229h22.3M83.8 229.1l102.8 .1M83.8 236.8l-.2 .2M83.8 225h110M84.1 225l-.3-.2h110l-.2 .2M105.9 225v4.1l.2-.1M106.1 225v4M106.1 228.9h63.8M106.1 228.9h81.6M108.6 225v2.1h-2.5M119.2 238.8a.87 .87 0 0 0 .9 .9 .87 .87 0 0 0 .8-.9M156.7 232.9a.89 .89 0 0 0 .9 .8 .89 .89 0 0 0 .8-.8"/>
<path d="M156.7 232.6h.3M156.8 233.3l.5 .4M157 232.2v.4h-.1l.1-.1M157.6 232l.1 .4M157.6 232.2l.1 .2M157.7 232.4h.6M158.1 222a1.99 1.99 0 0 0 2 2 1.99 1.99 0 0 0 1.9-2M167.7 238.8a.89 .89 0 0 0 .9 .9 .89 .89 0 0 0 .8-.9M170 230.1h10.1M171.3 230.1v-1.2h-1.4l.1 1.3h-86.2M180.3 228.9h-1.5v1.2M180.3 228.9l-.2 .3v1h6.5"/>
<path d="M186.6 228.9v25.1h5.5h24.5v-25M187.6 225v3.8l.2 .2h6M187.7 228.9h-1.1l1.1 .1M187.7 225.2l.1 .1M187.8 228.8l-.1 .1h-7.4M187.8 225.3h6M187.8 225l-.2 .3M187.8 225.3v3.5M187.8 228.8h6M193.8 236.8h12.5M193.8 236.8l.2 .2M194 237h12.1"/>
<path d="M196.8 222a3.3 3.3 0 0 0 3.3 3.3 3.3 3.3 0 0 0 3.3-3.3M198.6 232a1.5 1.5 0 0 0 1.5 1.5 1.5 1.5 0 0 0 1.5-1.5M202 222a2.01 2.01 0 0 1-1.9 2 2.01 2.01 0 0 1-2.1-2 2.05 2.05 0 0 0 2.1 2.1 2.05 2.05 0 0 0 2-2.1M206.3 236.8l-.2 .2M206.3 225.3h11M206.3 225h11M206.3 228.8h11M214.9 225h.5M215 224.8h2.3M215 224.8h-8.7l.3 .2M215 224.8l-.2 .2M217.3 225l.2 .2"/>
<path d="M217.3 224.8l.2 .3v3.8M217.3 228.8l.2 .1M217.3 224.8v.2M217.3 225.3v3.5M217.5 225.2l-.2 .1M217.5 225.2v.1M217.5 228.9l-.2 .1h-11"/>
<circle cx="72.3" cy="65.9" r="1.98"/>
<circle cx="45.3" cy="101" r="1.49"/>
<circle cx="45.3" cy="100.7" r="1.51"/>
<circle cx="50.3" cy="101" r="1.51"/>
<circle cx="51" cy="100.8" r="1.5"/>
<circle cx="69.8" cy="118.6" r=".6"/>
<circle cx="76.6" cy="116.5" r=".33"/>
<circle cx="77.8" cy="116.5" r=".33"/>
<circle cx="79.1" cy="116.5" r=".35"/>
<circle cx="80.3" cy="116.5" r=".33"/>
<circle cx="81.6" cy="116.5" r=".35"/>
<circle cx="82.8" cy="116.5" r=".33"/>
<circle cx="84.1" cy="116.5" r=".34"/>
<circle cx="85.3" cy="116.5" r=".33"/>
<circle cx="86.6" cy="116.5" r=".34"/>
<circle cx="87.8" cy="116.5" r=".33"/>
<circle cx="89.1" cy="116.5" r=".34"/>
<circle cx="90.3" cy="116.5" r=".33"/>
<circle cx="91.6" cy="116.5" r=".34"/>
<circle cx="92.8" cy="116.5" r=".33"/>
<circle cx="94.1" cy="116.5" r=".34"/>
<circle cx="95.3" cy="116.5" r=".33"/>
<circle cx="96.6" cy="116.5" r=".33"/>
<circle cx="97.8" cy="116.5" r=".33"/>
<circle cx="113" cy="118.7" r=".63"/>
<circle cx="192.7" cy="100.9" r="1.5"/>
<circle cx="192.8" cy="101" r="1.51"/>
<circle cx="197.8" cy="101" r="1.51"/>
<circle cx="199.6" cy="111.2" r="1.63"/>
<circle cx="199.6" cy="111.2" r="1.88"/>
<circle cx="308.3" cy="101" r="3.5"/>
<circle cx="47.8" cy="123.7" r="1.74"/>
<circle cx="47.8" cy="123.8" r="1.49"/>
<circle cx="50.3" cy="138.6" r="1.23"/>
<circle cx="76" cy="120.5" r=".33"/>
<circle cx="77.3" cy="120.5" r=".32"/>
<circle cx="78.6" cy="120.5" r=".34"/>
<circle cx="79.8" cy="120.5" r=".32"/>
<circle cx="81.1" cy="120.5" r=".34"/>
<circle cx="82.3" cy="120.5" r=".33"/>
<circle cx="83.5" cy="120.5" r=".33"/>
<circle cx="84.8" cy="120.5" r=".33"/>
<circle cx="86" cy="120.5" r=".33"/>
<circle cx="87.3" cy="120.5" r=".33"/>
<circle cx="88.5" cy="120.5" r=".33"/>
<circle cx="89.8" cy="120.5" r=".33"/>
<circle cx="91" cy="120.5" r=".33"/>
<circle cx="92.3" cy="120.5" r=".33"/>
<circle cx="93.5" cy="120.5" r=".33"/>
<circle cx="94.8" cy="120.5" r=".33"/>
<circle cx="96.1" cy="120.5" r=".32"/>
<circle cx="97.3" cy="120.5" r=".33"/>
<circle cx="192" cy="131.9" r="1.63"/>
<circle cx="192" cy="131.9" r="2.56"/>
<circle cx="192.1" cy="131.9" r="2.79"/>
<circle cx="201.8" cy="123.7" r="6.4"/>
<circle cx="201.8" cy="123.8" r="5"/>
<circle cx="201.8" cy="123.8" r="6.6"/>
<circle cx="213.7" cy="128.1" r="1.63"/>
<circle cx="213.7" cy="128.1" r="1.88"/>
<circle cx="50.3" cy="143.6" r="1.49"/>
<circle cx="50.3" cy="143.6" r="1.51"/>
<circle cx="50.3" cy="148.6" r="1.23"/>
<circle cx="192.8" cy="143.6" r="1.23"/>
<circle cx="192.8" cy="143.6" r="1.17"/>
<circle cx="205.3" cy="143.6" r="1.49"/>
<circle cx="205.3" cy="143.6" r="1.51"/>
<circle cx="212.8" cy="143.6" r="1.24"/>
<circle cx="77.6" cy="212" r="1.51"/>
<circle cx="77.6" cy="212" r="1.75"/>
<circle cx="200" cy="212.1" r="1.74"/>
<circle cx="200.1" cy="212" r="1.52"/>
<circle cx="37.5" cy="220.7" r=".99"/>
<circle cx="37.5" cy="220.7" r=".74"/>
<circle cx="77.5" cy="222.1" r="3.3"/>
<circle cx="77.6" cy="222" r="2.06"/>
<circle cx="77.6" cy="232" r="1.75"/>
<circle cx="77.6" cy="222" r="2"/>
<circle cx="77.6" cy="232.1" r="1.49"/>
<circle cx="120.1" cy="238.9" r=".86"/>
<circle cx="157.6" cy="232.9" r=".86"/>
<circle cx="160.1" cy="222" r="1.99"/>
<circle cx="168.5" cy="238.9" r=".87"/>
<circle cx="200" cy="222" r="2"/>
<circle cx="200" cy="232" r="1.74"/>
<circle cx="200.1" cy="222.1" r="3.3"/>
<circle cx="200.1" cy="232.1" r="1.51"/>
<circle cx="200.1" cy="222" r="2.06"/>
</g>
<g fill="none" stroke="#000" stroke-width=".2">
<path d="M35.9 55.3l1.3 1.3M35.9 55.7l-.3 .3M37 54.6v.1M36.4 60.3l1.3 1.3M36.8 63.8l-1.3 1.3M36.9 65.3l1.4 1.3M42.5 62.6l-3.4 3.4M47.5 62.1l-3.4 3.3M52.3 61.8l-3 2.9M54.9 63.6l-.5 .6M58.6 64.4l-1.4 1.5M60.4 67.2l-2.8 2.7"/>
<path d="M60.4 66.4l2.6 2.5M63.2 68.8l-5.2 5.2M63.7 63.9l-1.2 1.2M68.7 63.4l-4.6 4.5M68.8 70.3l6.9 6.9M68.8 79.2l6.9 6.9M68.8 74.8l6.9 6.9M68.8 65.8l6.9 6.9M68.8 67.7l-9.2 9.2M68.8 72.2l-4.1 4.2M71 63.5l.6 .6M72.5 64l-2.2 2.3"/>
<path d="M74 67l-.7 .7M74.2 66.6l1.5 1.6M78.7 62.3l-3 3M80.3 65.2l-4.6 4.6M80.5 64l2.7 2.7M83.7 61.8l-1.2 1.2M87 62.9l-11.3 11.4M87.4 67l-7.7 7.8M87.9 71.1l-3.2 3.2M43.9 97.1l-1.1 1.2M44.3 99.6l2.1 2.1M48.4 97.1l-2.5 2.6"/>
<path d="M52.9 97.1l-2.5 2.4M57.4 97.1l-7.9 7.9M61.9 97.1l-7.9 7.9M66.4 97.1l-7.9 7.9M66.7 95l2 2.1M67.5 87l-1.2 1.2M68.8 94.6l-.4 .4M68.8 90.1l-2.5 2.6M68.8 88.2l6.8 6.8M68.8 92.7l2.2 2.3M68.8 83.7l6.9 6.9M70.9 97.1l-7.9 7.9"/>
<path d="M71.2 95l2 2.1M75.4 97.1l-7.9 7.9M75.6 95l2.1 2.1M76.4 87l-.7 .8M79.9 97.1l-7.9 7.9M80.1 95l2.1 2.1M80.9 87l-5.2 5.2M82.4 90l-5 5M82.7 94.2l-.8 .8M84.4 97.1l-8 7.9M88.8 97.1l-7.9 7.9M89.9 87l-4.7 4.8"/>
<path d="M90.3 96.2l.8 .9M93.3 97.1l-7.9 7.9M93.6 95l2 2.1M94.4 87l-8 8M97.8 97.1l-7.9 7.9M98.1 95l2 2.1M98.8 87.2l-7.9 7.8M99.9 90.5l-4.5 4.5M100.4 94.5l-.5 .5M102.3 97.1l-7.9 7.9M102.6 95l2 2.1M106.3 88.6l-3.7 3.6"/>
<path d="M106.3 93.1l-2 1.9M106.8 97.1l-7.9 7.9M111.3 97.1l-7.9 7.9M115.8 97.1l-7.9 7.9M120.3 97.1l-7.9 7.9M124.8 97.1l-7.9 7.9M129.3 97.1l-7.9 7.9M133.8 97.1l-8 7.9M138.2 97.1l-7.9 7.9M142.7 97.1l-7.9 7.9M147.2 97.1l-7.9 7.9M151.7 97.1l-7.9 7.9"/>
<path d="M156.2 97.1l-7.9 7.9M160.7 97.1l-7.9 7.9M165.2 97.1l-7.9 7.9M169.7 97.1l-8 7.9M174.1 97.1l-7.9 7.9M178.6 97.1l-7.8 7.9M183.1 97.1l-7.9 7.9M187.7 97.1l-8 7.9M192.1 97.1l-7.9 7.9M192.4 99.5l1.8 1.8M196.6 97.1l-2.8 2.8M197.1 99.7l2 2"/>
<path d="M200.3 97.9l-1.8 1.8M43.9 101.6l-1.1 1.1M48.8 101.2l-3.8 3.8M49.5 100.4l1.9 1.8M67.6 105l2 2M68.3 119.2l.8 .7M69.1 112.3l-3.7 3.8M69.8 116.1l-1 1M69.9 107l-3.6 3.7M70.5 119.9l-4.9 4.9M70.8 117.1l2.8 2.8M72.1 105l2 2"/>
<path d="M72.7 114.6l1 1M73.8 116.6l-.5 .5M74.5 107l-5.3 5.2M75.3 117.1l2.8 2.8M76.6 105l2 2M77.2 114.6l1.4 1.4M78.9 107l-5.2 5.2M79.8 117.1l2.7 2.8M81.1 105l1.2 1.2M81.7 114.6l1.4 1.4M83 116.3l-.4 .5M83.4 107l-5.2 5.2"/>
<path d="M84.3 117.1l2.7 2.8M86.2 114.6l1.4 1.4M87.9 107l-5.2 5.2M88.8 117.1l2.7 2.8M90.3 105.2l1.8 1.8M90.7 114.6l1.4 1.4M91.9 116.5l-.4 .4M92.4 107l-5.2 5.2M93.2 117.1l2.8 2.8M94.6 105l2 2M95.2 114.6l1.4 1.4M96.6 116.2l-.3 .4"/>
<path d="M96.9 107l-5.2 5.2M97.7 117.1l1.6 1.6M99 105l2 2M99.6 114.6l1.4 1.4M100.4 119.8l.8 .8M101.4 107l-5.2 5.2M101.5 116.5l.7 .6M102.7 119.2l-.6 .5M103.5 105l2 2M104.1 114.6l2.6 2.5M104.7 117.1l-.9 .9M105 119.9l3.8 3.8"/>
<path d="M105.9 107l-5.2 5.2M106.3 111.1l-2.5 2.5M106.4 112.3l2.4 2.4M109.2 117.1l-2.8 2.8M113.7 117.1l-2.8 2.8M191.7 102l-3 3M196.5 101.7l-3.3 3.3M200.3 102.4l-2.6 2.6M201.8 118.8l-5 5M45.3 136.1h.1M49.8 136.1l-4.5 4.5M50.6 139.8l-5.3 5.3"/>
<path d="M54.3 136.1l-2.8 2.8M58.8 136.1l-7.1 7.1M63.3 136.1l-11.9 11.9M65 120.9l-.2 .2M67.8 136.1l-15.1 15M68.4 131l-2.1 2.1M70.6 121.5l1 1M72.3 136.1l-15 15M72.8 131l-3.9 4M73.8 121.1l-.4 .4M75.1 121.5l1 1M76.7 136.1l-14.9 15"/>
<path d="M77.3 131l-3.9 4M78.9 120.5l-.3 .3M79.2 121.1l1.4 1.4M81.2 136.1l-4 4M81.8 131l-4 4M83.7 120.2l-.4 .4M83.7 121.1l1.4 1.4M83.8 133.6l-1.5 1.4M85.7 136.1l-6 6M88.2 121.1l1.4 1.4M90.2 136.1l-10.5 10.5M92.6 120.3l-.5 .5"/>
<path d="M92.7 121.1l1.4 1.4M94.7 136.1l-14 14M97.2 121.1l1.4 1.4M99.2 136.1l-15 15M101.4 120.8l1.7 1.7M103.7 136.1l-15 15M108.2 136.1l-15 15M112.6 136.1l-14.9 15M117.2 136.1l-15.1 15M121.7 136.1l-15.1 15M126.1 136.1l-15 15M130.6 136.1l-15 15"/>
<path d="M135.1 136.1l-15 15M139.6 136.1l-15 15M144.1 136.1l-15 15M148.6 136.1l-15 15M153.1 136.1l-15 15M157.6 136.1l-15 15M162 136.1l-14.9 15M166.5 136.1l-4.3 4.4M171 136.1l-8.8 8.8M175.5 136.1l-13.3 13.3M180 136.1l-14 14M184.5 136.1l-15 15"/>
<path d="M189 136.1l-15 15M193.5 136.1l-15 15M198 136.1l-15 15M202.5 136.1l-15.1 15M205.1 120l-7.1 7.1M206.7 122.9l-5.8 5.8M207 136.1l-4.8 4.7M211.4 136.1l-6 6M215.3 136.8l-13.1 13.1M49.7 149.7l-1.5 1.4M49.9 145l-4.6 4.6M51.2 142.4l.3 .3"/>
<path d="M71.5 150.3l-.8 .8M71.5 153.8l1.3 1.3M72.3 150.1l2.2 2.2M75.8 141.5l-9.6 9.6M75.8 146l-4.1 4.1M81 154.3l.8 .8M81.3 150.1l2.7 2.7M158.4 144.3l-6.9 6.8M158.4 148.8l-1.4 1.3M194 150.6l3 3M198.1 150.1l.2 .3M198.4 144.7l-6.4 6.4"/>
<path d="M198.4 149.2l-1 .9M202.6 150.1l.7 .8M203.5 151.1l3 3M203.8 143.8l-1.6 1.6M204.1 142.7l2.1 2.1M212 144.6l-5.6 5.5M215.3 141.3l-1.6 1.5M215.3 145.8l-5.4 5.3M215.3 150.2l-.9 .9M196.5 217.9h10.1zM197.2 217.9h4.4"/>
</g>
<path d="M302.9 27.2l6 1.5-6 1.5zM302.9 165.4l6 1.5-6 1.5z" fill="#000"/>
<g fill="none" stroke="#000" stroke-width=".34">
<path d="M297.3 28.7h11.6M302.9 27.2l6 1.5-6 1.5zM308.9 26.7v4.4M308.9 32.4v1.3M308.9 34.9v1.3M308.9 37.5v6.3M308.9 45.1v1.3M308.9 47.6v1.3M308.9 50.2v6.3M308.9 57.8v1.3M308.9 60.3v1.3M308.9 62.9v6.3"/>
<path d="M308.9 70.5v1.3M308.9 73v1.3M308.9 75.6v6.3M308.9 83.2v1.3M308.9 85.7v1.3M308.9 88.3v6.3M308.9 95.9v1.3M308.9 98.4v1.3M308.9 101v6.3M308.9 108.6v1.3M308.9 111.1v1.3M308.9 113.7v6.3"/>
<path d="M308.9 121.3v1.3M308.9 123.8v1.3M308.9 126.4v6.3M308.9 134v1.3M308.9 136.5v1.3M308.9 139.1v6.3M308.9 146.7v1.3M308.9 149.2v1.3M308.9 151.8v6.3M308.9 159.4v1.3M296.9 166.9h12M302.9 165.4l6 1.5-6 1.5z"/>
<path d="M308.9 161.9v1.3M308.9 164.5v4.4"/>
</g>
<g fill="#fff">
<path d="M.7 275.6h109.7v8h-109.7z"/>
<path d="M.7 282h119.1v8h-119.1z"/>
</g>
<g font-size="8.4">
<text x="265.3" y="38.2">A</text>
<text x="296.9" y="163.1">A</text>
<text x="108.1" y="175.3">COUPE</text>
<text x="331.7" y="278.5">cordeusemeca</text>
</g>
<g font-size="7">
<text x=".7" y="282.2">Licence étudiante de SolidWorks</text>
<text x=".7" y="288.5">Utilisation universitaire uniquement</text>
</g>
<g font-size="4.6">
<text x="138.7" y="175.5">A-A</text>
<text x="113.7" y="180.8">ECHELLE 1 : 2</text>
</g>
<text font-size="3.9" x="401.1" y="275.4">A3</text>
<g font-size="2">
<text x="223.5" y="234.4">SAUF INDICATION CONTRAIRE:</text>
<text x="223.5" y="236.9">LES COTES SONT EN MILLIMETRES</text>
<text x="223.5" y="239.4">ETAT DE SURFACE:</text>
<text x="257.3" y="234.4">FINITION:</text>
<text x="304.2" y="236.9">ANGLES VIFS</text>
<text x="304.2" y="234.4">CASSER LES</text>
<text x="335.5" y="235.8">NE PAS CHANGER L'ECHELLE</text>
<text x="376.2" y="236">REVISION</text>
<text x="223.5" y="241.9">TOLERANCES:</text>
<text x="225.2" y="244.4">LINEAIRES:</text>
<text x="225.2" y="246.9">ANGULAIRES:</text>
<text x="237.3" y="251.8">NOM</text>
<text x="253" y="251.8">SIGNATURE</text>
<text x="270.2" y="251.8">DATE</text>
<text x="223.1" y="255.9">AUTEUR</text>
<text x="322.9" y="252.1">TITRE:</text>
<text x="223.3" y="260.2">VERIF.</text>
<text x="223.3" y="264.3">APPR.</text>
<text x="223.4" y="268.6">FAB.</text>
<text x="223.6" y="273">QUAL.</text>
<text x="278.6" y="272.4">MATERIAU:</text>
<text x="323" y="273.5">No. DE PLAN</text>
<text x="278.5" y="285.4">MASSE:</text>
<text x="323" y="285.5">ECHELLE:1:10</text>
<text x="367.4" y="285.5">FEUILLE 1 SUR 1</text>
</g>
</svg>
